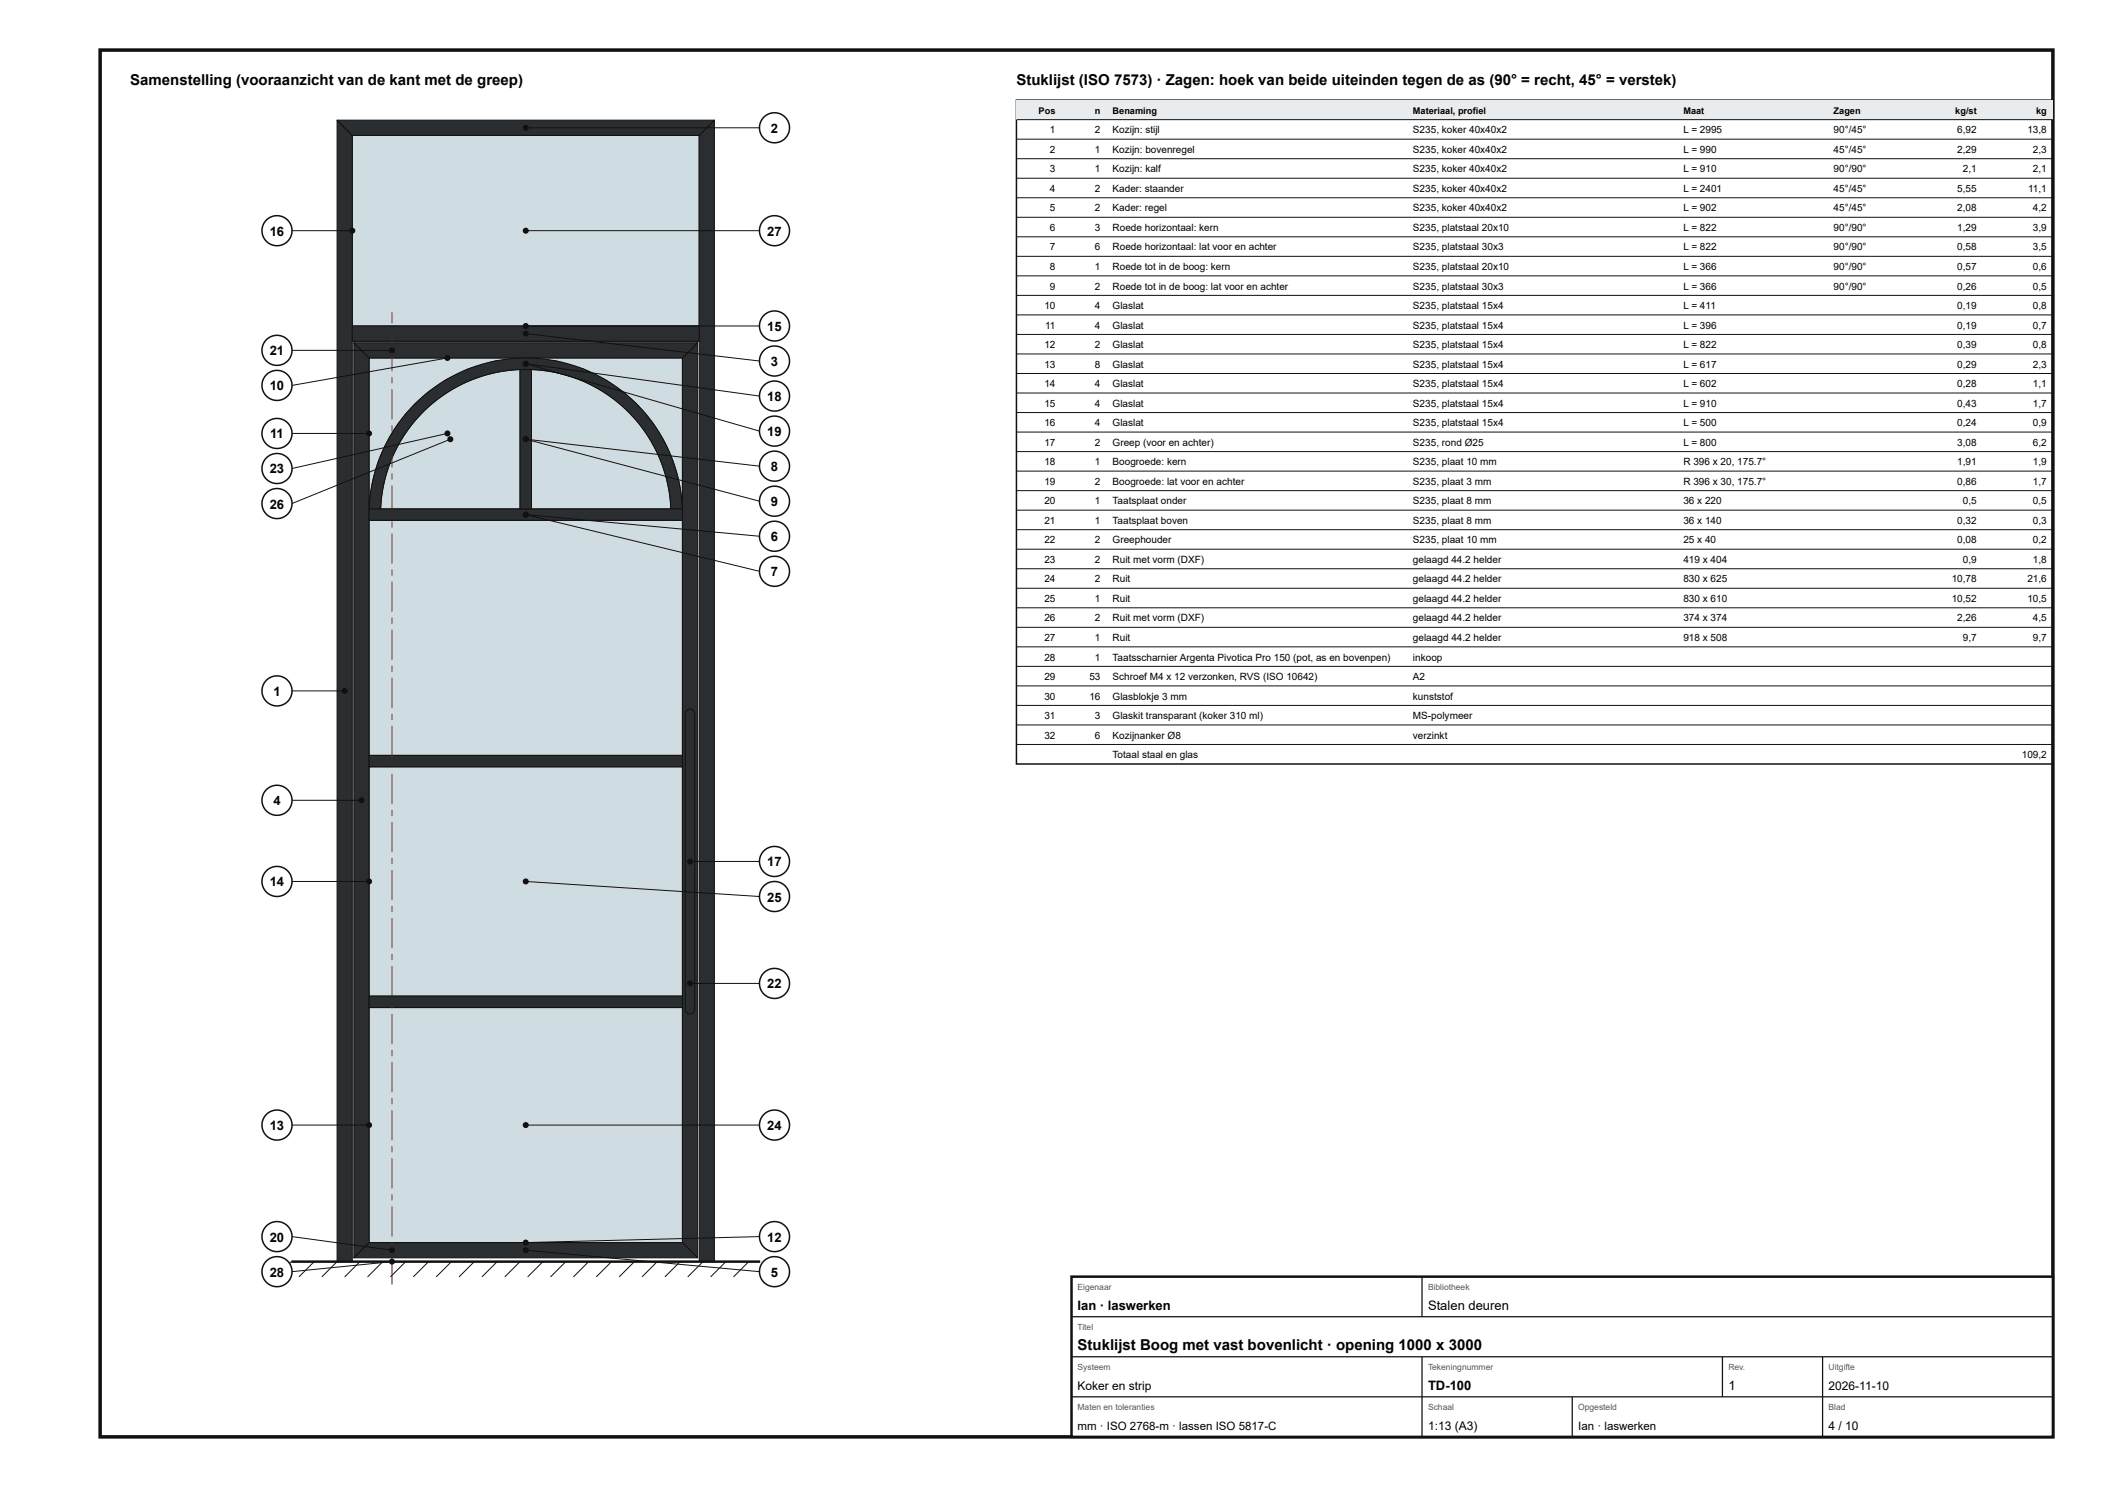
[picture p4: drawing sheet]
<svg xmlns="http://www.w3.org/2000/svg" width="420mm" height="297mm" viewBox="0 0 420 297" stroke-linecap="round" stroke-linejoin="round" font-family="sans-serif">
<path d="M20 10h390v277h-390z" fill="none" stroke="#111" stroke-width=".7" stroke-linecap="butt"/>
<path d="M73.7 71.5h31.3l-6.1 .6a31.3 31.3 0 0 0-23.6 20.8l-1.1 4.2-.5 4.5z" fill="#cfdde3"/>
<path d="M73.7 71.5h31.3l-6.1 .6a31.3 31.3 0 0 0-23.6 20.8l-1.1 4.2-.5 4.5z" fill="none" stroke="#111" stroke-width=".2"/>
<path d="M105 71.5h31.3v30.1l-.5-4.1a31.2 31.2 0 0 0-2.8-8.7 31.2 31.2 0 0 0-21.9-16.7z" fill="#cfdde3"/>
<path d="M105 71.5h31.3v30.1l-.5-4.1a31.2 31.2 0 0 0-2.8-8.7 31.2 31.2 0 0 0-21.9-16.7z" fill="none" stroke="#111" stroke-width=".2"/>
<path d="M73.7 201.2h62.6v47h-62.6z" fill="#cfdde3"/>
<path d="M73.7 201.2h62.6v47h-62.6z" fill="none" stroke="#111" stroke-width=".2"/>
<path d="M73.7 153.2h62.6v45.8h-62.6z" fill="#cfdde3"/>
<path d="M73.7 153.2h62.6v45.8h-62.6z" fill="none" stroke="#111" stroke-width=".2"/>
<path d="M73.7 103.9h62.6v47h-62.6z" fill="#cfdde3"/>
<path d="M73.7 103.9h62.6v47h-62.6z" fill="none" stroke="#111" stroke-width=".2"/>
<path d="M84.5 82.3a28.9 28.9 0 0 1 19.4-8.5v27.8h-27.9a29 29 0 0 1 8.5-19.3z" fill="#cfdde3"/>
<path d="M84.5 82.3a28.9 28.9 0 0 1 19.4-8.5v27.8h-27.9a29 29 0 0 1 8.5-19.3z" fill="none" stroke="#111" stroke-width=".2"/>
<path d="M106.1 73.8a29 29 0 0 1 27.9 27.8h-27.9z" fill="#cfdde3"/>
<path d="M106.1 73.8a29 29 0 0 1 27.9 27.8h-27.9z" fill="none" stroke="#111" stroke-width=".2"/>
<path d="M70.4 27.1h69.2v38h-69.2z" fill="#cfdde3"/>
<path d="M70.4 27.1h69.2v38h-69.2z" fill="none" stroke="#111" stroke-width=".2"/>
<path d="M67.3 24l3.1 3.1v224.9h-3.1z" fill="#2b2e31"/>
<path d="M67.3 24l3.1 3.1v224.9h-3.1z" fill="none" stroke="#111" stroke-width=".2"/>
<path d="M142.7 24v228h-3.1v-224.9z" fill="#2b2e31"/>
<path d="M142.7 24v228h-3.1v-224.9z" fill="none" stroke="#111" stroke-width=".2"/>
<path d="M67.3 24h75.4l-3.1 3.1h-69.2z" fill="#2b2e31"/>
<path d="M67.3 24h75.4l-3.1 3.1h-69.2z" fill="none" stroke="#111" stroke-width=".2"/>
<path d="M70.4 65.1h69.2v3.1h-69.2z" fill="#2b2e31"/>
<path d="M70.4 65.1h69.2v3.1h-69.2z" fill="none" stroke="#111" stroke-width=".2"/>
<path d="M70.7 68.5l3 3v176.7l-3 3z" fill="#2b2e31"/>
<path d="M70.7 68.5l3 3v176.7l-3 3z" fill="none" stroke="#111" stroke-width=".2"/>
<path d="M136.3 71.5l3-3v182.7l-3-3z" fill="#2b2e31"/>
<path d="M136.3 71.5l3-3v182.7l-3-3z" fill="none" stroke="#111" stroke-width=".2"/>
<path d="M73.7 248.2h62.6l3 3h-68.6z" fill="#2b2e31"/>
<path d="M73.7 248.2h62.6l3 3h-68.6z" fill="none" stroke="#111" stroke-width=".2"/>
<path d="M70.7 68.5h68.6l-3 3h-62.6z" fill="#2b2e31"/>
<path d="M70.7 68.5h68.6l-3 3h-62.6z" fill="none" stroke="#111" stroke-width=".2"/>
<path d="M82.5 81a31.3 31.3 0 0 1 33.7-7.4 31.3 31.3 0 0 1 20.1 28l-2.3 .1a29 29 0 0 0-29-27.9 29 29 0 0 0-29 27.9l-2.3-.1a31.3 31.3 0 0 1 8.8-20.6z" fill="#2b2e31"/>
<path d="M82.5 81a31.3 31.3 0 0 1 33.7-7.4 31.3 31.3 0 0 1 20.1 28l-2.3 .1a29 29 0 0 0-29-27.9 29 29 0 0 0-29 27.9l-2.3-.1a31.3 31.3 0 0 1 8.8-20.6z" fill="none" stroke="#111" stroke-width=".2"/>
<path d="M73.7 101.6h62.6v2.3h-62.6z" fill="#2b2e31"/>
<path d="M73.7 101.6h62.6v2.3h-62.6z" fill="none" stroke="#111" stroke-width=".2"/>
<path d="M73.7 199h62.6v2.2h-62.6z" fill="#2b2e31"/>
<path d="M73.7 199h62.6v2.2h-62.6z" fill="none" stroke="#111" stroke-width=".2"/>
<path d="M73.7 150.9h62.6v2.3h-62.6z" fill="#2b2e31"/>
<path d="M73.7 150.9h62.6v2.3h-62.6z" fill="none" stroke="#111" stroke-width=".2"/>
<path d="M103.9 73.8h2.2v27.8h-2.2z" fill="#2b2e31"/>
<path d="M103.9 73.8h2.2v27.8h-2.2z" fill="none" stroke="#111" stroke-width=".2"/>
<path d="M78.2 250.6h.2v6h-.2zM78.2 248.2h.2v1.2h-.2zM78.2 241h.2v6h-.2zM78.2 238.6h.2v1.2h-.2zM78.2 231.4h.2v6h-.2zM78.2 229h.2v1.2h-.2zM78.2 221.8h.2v6h-.2zM78.2 219.4h.2v1.2h-.2zM78.2 212.2h.2v6h-.2zM78.2 209.8h.2v1.2h-.2zM78.2 202.6h.2v6h-.2zM78.2 200.2h.2v1.2h-.2zM78.2 193h.2v6h-.2zM78.2 190.6h.2v1.2h-.2zM78.2 183.4h.2v6h-.2zM78.2 181h.2v1.2h-.2zM78.2 173.8h.2v6h-.2zM78.2 171.4h.2v1.2h-.2zM78.2 164.2h.2v6h-.2zM78.2 161.8h.2v1.2h-.2zM78.2 154.6h.2v6h-.2zM78.2 152.2h.2v1.2h-.2zM78.2 145h.2v6h-.2zM78.2 142.6h.2v1.2h-.2zM78.2 135.4h.2v6h-.2zM78.2 133h.2v1.2h-.2zM78.2 125.8h.2v6h-.2zM78.2 123.4h.2v1.2h-.2zM78.2 116.2h.2v6h-.2zM78.2 113.8h.2v1.2h-.2zM78.2 106.6h.2v6h-.2zM78.2 104.2h.2v1.2h-.2zM78.2 97h.2v6h-.2zM78.2 94.6h.2v1.2h-.2zM78.2 87.4h.2v6h-.2zM78.2 85h.2v1.2h-.2zM78.2 77.8h.2v6h-.2zM78.2 75.4h.2v1.2h-.2zM78.2 68.2h.2v6h-.2zM78.2 65.8h.2v1.2h-.2zM78.2 62.4h.2v2.2h-.2z" fill="#b00"/>
<path d="M137.1 141.9a.96 .96 0 0 1 1.1-.2 .96 .96 0 0 1 .6 .8v59.1a.95 .95 0 0 1-1 .9 .95 .95 0 0 1-.9-.9v-59.1z" fill="#2b2e31"/>
<g fill="none" stroke="#111" stroke-width=".2">
<path d="M137.1 141.9a.96 .96 0 0 1 1.1-.2 .96 .96 0 0 1 .6 .8v59.1a.95 .95 0 0 1-1 .9 .95 .95 0 0 1-.9-.9v-59.1zM58.2 252l-3.1 3M62.7 252l-3 3M67.3 252l-3 3M71.9 252l-3.1 3M76.4 252l-3 3M81 252l-3 3M85.6 252l-3.1 3M90.2 252l-3.1 3M94.7 252l-3 3M99.3 252l-3.1 3M103.9 252l-3.1 3"/>
<path d="M108.4 252l-3 3M113 252l-3.1 3M117.6 252l-3.1 3M122.1 252l-3 3M126.7 252l-3.1 3M131.3 252l-3.1 3M135.8 252l-3 3M140.4 252l-3.1 3M145 252l-3.1 3M149.5 252l-3 3"/>
</g>
<path d="M58.2 252h93.6" fill="none" stroke="#111" stroke-width=".5"/>
<circle cx="70.4" cy="46.1" r=".6" fill="#111"/>
<path d="M58.3 46.1h12.1" fill="none" stroke="#111" stroke-width=".2"/>
<circle cx="55.3" cy="46.1" r="3" fill="#fff"/>
<circle cx="55.3" cy="46.1" r="3" fill="none" stroke="#111" stroke-width=".3"/>
<circle cx="78.3" cy="70" r=".6" fill="#111"/>
<path d="M58.3 70h20" fill="none" stroke="#111" stroke-width=".2"/>
<circle cx="55.3" cy="70" r="3" fill="#fff"/>
<circle cx="55.3" cy="70" r="3" fill="none" stroke="#111" stroke-width=".3"/>
<circle cx="89.4" cy="71.5" r=".6" fill="#111"/>
<path d="M89.4 71.5l-31.1 5.5" fill="none" stroke="#111" stroke-width=".2"/>
<circle cx="55.3" cy="77" r="3" fill="#fff"/>
<circle cx="55.3" cy="77" r="3" fill="none" stroke="#111" stroke-width=".3"/>
<circle cx="73.7" cy="86.6" r=".6" fill="#111"/>
<path d="M58.3 86.6h15.4" fill="none" stroke="#111" stroke-width=".2"/>
<circle cx="55.3" cy="86.6" r="3" fill="#fff"/>
<circle cx="55.3" cy="86.6" r="3" fill="none" stroke="#111" stroke-width=".3"/>
<circle cx="89.4" cy="86.6" r=".6" fill="#111"/>
<path d="M89.4 86.6l-31.1 7" fill="none" stroke="#111" stroke-width=".2"/>
<circle cx="55.3" cy="93.6" r="3" fill="#fff"/>
<circle cx="55.3" cy="93.6" r="3" fill="none" stroke="#111" stroke-width=".3"/>
<circle cx="89.9" cy="87.7" r=".6" fill="#111"/>
<path d="M89.9 87.7l-31.6 12.9" fill="none" stroke="#111" stroke-width=".2"/>
<circle cx="55.3" cy="100.6" r="3" fill="#fff"/>
<circle cx="55.3" cy="100.6" r="3" fill="none" stroke="#111" stroke-width=".3"/>
<circle cx="68.8" cy="138" r=".6" fill="#111"/>
<path d="M58.3 138h10.5" fill="none" stroke="#111" stroke-width=".2"/>
<circle cx="55.3" cy="138" r="3" fill="#fff"/>
<circle cx="55.3" cy="138" r="3" fill="none" stroke="#111" stroke-width=".3"/>
<circle cx="72.2" cy="159.8" r=".6" fill="#111"/>
<path d="M58.3 159.8h13.9" fill="none" stroke="#111" stroke-width=".2"/>
<circle cx="55.3" cy="159.8" r="3" fill="#fff"/>
<circle cx="55.3" cy="159.8" r="3" fill="none" stroke="#111" stroke-width=".3"/>
<circle cx="73.7" cy="176.1" r=".6" fill="#111"/>
<path d="M58.3 176.1h15.4" fill="none" stroke="#111" stroke-width=".2"/>
<circle cx="55.3" cy="176.1" r="3" fill="#fff"/>
<circle cx="55.3" cy="176.1" r="3" fill="none" stroke="#111" stroke-width=".3"/>
<circle cx="73.7" cy="224.7" r=".6" fill="#111"/>
<path d="M58.3 224.7h15.4" fill="none" stroke="#111" stroke-width=".2"/>
<circle cx="55.3" cy="224.7" r="3" fill="#fff"/>
<circle cx="55.3" cy="224.7" r="3" fill="none" stroke="#111" stroke-width=".3"/>
<circle cx="78.3" cy="249.7" r=".6" fill="#111"/>
<path d="M58.3 247l20 2.7" fill="none" stroke="#111" stroke-width=".2"/>
<circle cx="55.3" cy="247" r="3" fill="#fff"/>
<circle cx="55.3" cy="247" r="3" fill="none" stroke="#111" stroke-width=".3"/>
<circle cx="78.3" cy="252" r=".6" fill="#111"/>
<path d="M78.3 252l-20 2" fill="none" stroke="#111" stroke-width=".2"/>
<circle cx="55.3" cy="254" r="3" fill="#fff"/>
<circle cx="55.3" cy="254" r="3" fill="none" stroke="#111" stroke-width=".3"/>
<circle cx="105" cy="25.5" r=".6" fill="#111"/>
<path d="M105 25.5h46.7" fill="none" stroke="#111" stroke-width=".2"/>
<circle cx="154.7" cy="25.5" r="3" fill="#fff"/>
<circle cx="154.7" cy="25.5" r="3" fill="none" stroke="#111" stroke-width=".3"/>
<circle cx="105" cy="46.1" r=".6" fill="#111"/>
<path d="M105 46.1h46.7" fill="none" stroke="#111" stroke-width=".2"/>
<circle cx="154.7" cy="46.1" r="3" fill="#fff"/>
<circle cx="154.7" cy="46.1" r="3" fill="none" stroke="#111" stroke-width=".3"/>
<circle cx="105" cy="65.1" r=".6" fill="#111"/>
<path d="M105 65.1h46.7" fill="none" stroke="#111" stroke-width=".2"/>
<circle cx="154.7" cy="65.1" r="3" fill="#fff"/>
<circle cx="154.7" cy="65.1" r="3" fill="none" stroke="#111" stroke-width=".3"/>
<circle cx="105" cy="66.6" r=".6" fill="#111"/>
<path d="M105 66.6l46.7 5.5" fill="none" stroke="#111" stroke-width=".2"/>
<circle cx="154.7" cy="72.1" r="3" fill="#fff"/>
<circle cx="154.7" cy="72.1" r="3" fill="none" stroke="#111" stroke-width=".3"/>
<circle cx="105" cy="72.6" r=".6" fill="#111"/>
<path d="M105 72.6l46.7 6.5" fill="none" stroke="#111" stroke-width=".2"/>
<circle cx="154.7" cy="79.1" r="3" fill="#fff"/>
<circle cx="154.7" cy="79.1" r="3" fill="none" stroke="#111" stroke-width=".3"/>
<circle cx="105" cy="72.6" r=".6" fill="#111"/>
<path d="M105 72.6l46.7 13.5" fill="none" stroke="#111" stroke-width=".2"/>
<circle cx="154.7" cy="86.1" r="3" fill="#fff"/>
<circle cx="154.7" cy="86.1" r="3" fill="none" stroke="#111" stroke-width=".3"/>
<circle cx="105" cy="87.7" r=".6" fill="#111"/>
<path d="M105 87.7l46.7 5.4" fill="none" stroke="#111" stroke-width=".2"/>
<circle cx="154.7" cy="93.1" r="3" fill="#fff"/>
<circle cx="154.7" cy="93.1" r="3" fill="none" stroke="#111" stroke-width=".3"/>
<circle cx="105" cy="87.7" r=".6" fill="#111"/>
<path d="M105 87.7l46.7 12.4" fill="none" stroke="#111" stroke-width=".2"/>
<circle cx="154.7" cy="100.1" r="3" fill="#fff"/>
<circle cx="154.7" cy="100.1" r="3" fill="none" stroke="#111" stroke-width=".3"/>
<circle cx="105" cy="102.8" r=".6" fill="#111"/>
<path d="M105 102.8l46.7 4.3" fill="none" stroke="#111" stroke-width=".2"/>
<circle cx="154.7" cy="107.1" r="3" fill="#fff"/>
<circle cx="154.7" cy="107.1" r="3" fill="none" stroke="#111" stroke-width=".3"/>
<circle cx="105" cy="102.8" r=".6" fill="#111"/>
<path d="M105 102.8l46.7 11.3" fill="none" stroke="#111" stroke-width=".2"/>
<circle cx="154.7" cy="114.1" r="3" fill="#fff"/>
<circle cx="154.7" cy="114.1" r="3" fill="none" stroke="#111" stroke-width=".3"/>
<circle cx="137.8" cy="172.1" r=".6" fill="#111"/>
<path d="M137.8 172.1h13.9" fill="none" stroke="#111" stroke-width=".2"/>
<circle cx="154.7" cy="172.1" r="3" fill="#fff"/>
<circle cx="154.7" cy="172.1" r="3" fill="none" stroke="#111" stroke-width=".3"/>
<circle cx="105" cy="176.1" r=".6" fill="#111"/>
<path d="M105 176.1l46.7 3" fill="none" stroke="#111" stroke-width=".2"/>
<circle cx="154.7" cy="179.1" r="3" fill="#fff"/>
<circle cx="154.7" cy="179.1" r="3" fill="none" stroke="#111" stroke-width=".3"/>
<circle cx="137.8" cy="196.4" r=".6" fill="#111"/>
<path d="M137.8 196.4h13.9" fill="none" stroke="#111" stroke-width=".2"/>
<circle cx="154.7" cy="196.4" r="3" fill="#fff"/>
<circle cx="154.7" cy="196.4" r="3" fill="none" stroke="#111" stroke-width=".3"/>
<circle cx="105" cy="224.7" r=".6" fill="#111"/>
<path d="M105 224.7h46.7" fill="none" stroke="#111" stroke-width=".2"/>
<circle cx="154.7" cy="224.7" r="3" fill="#fff"/>
<circle cx="154.7" cy="224.7" r="3" fill="none" stroke="#111" stroke-width=".3"/>
<circle cx="105" cy="248.2" r=".6" fill="#111"/>
<path d="M151.7 247l-46.7 1.2" fill="none" stroke="#111" stroke-width=".2"/>
<circle cx="154.7" cy="247" r="3" fill="#fff"/>
<circle cx="154.7" cy="247" r="3" fill="none" stroke="#111" stroke-width=".3"/>
<circle cx="105" cy="249.7" r=".6" fill="#111"/>
<path d="M105 249.7l46.7 4.3" fill="none" stroke="#111" stroke-width=".2"/>
<circle cx="154.7" cy="254" r="3" fill="#fff"/>
<g fill="none" stroke="#111" stroke-width=".3">
<path d="M203 20h207v132.6h-207z"/>
<circle cx="154.7" cy="254" r="3"/>
</g>
<path d="M203 20h207v3.9h-207z" fill="#e9ecee"/>
<g fill="none" stroke="#111" stroke-width=".2">
<path d="M203 23.9h207M203 27.8h207M203 31.7h207M203 35.6h207M203 39.5h207M203 43.4h207M203 47.3h207M203 51.2h207M203 55.1h207M203 59h207M203 62.9h207M203 66.8h207"/>
<path d="M203 70.7h207M203 74.6h207M203 78.5h207M203 82.4h207M203 86.3h207M203 90.2h207M203 94.1h207M203 98h207M203 101.9h207M203 105.8h207M203 109.7h207M203 113.6h207"/>
<path d="M203 117.5h207M203 121.4h207M203 125.3h207M203 129.2h207M203 133.1h207M203 137h207M203 140.9h207M203 144.8h207M203 148.7h207"/>
</g>
<path d="M214 255h196v32h-196z" fill="#fff"/>
<path d="M214 255h196v32h-196z" fill="none" stroke="#111" stroke-width=".5"/>
<path d="M284 255v8M214 263h196M214 271h196M214 279h196M284 271v16M314 279v8M344 271v8M364 271v16" fill="none" stroke="#111" stroke-width=".25"/>
<g font-size="3">
<text x="26" y="17">Samenstelling (vooraanzicht van de kant met de greep)</text>
<text x="203" y="17">Stuklijst (ISO 7573) · Zagen: hoek van beide uiteinden tegen de as (90° = recht, 45° = verstek)</text>
<text x="215.2" y="269.6">Stuklijst Boog met vast bovenlicht · opening 1000 x 3000</text>
</g>
<g font-size="2.6">
<text x="154" y="26.5">2</text>
<text x="53.9" y="47.1">16</text>
<text x="153.2" y="47.1">27</text>
<text x="53.9" y="71">21</text>
<text x="153.2" y="66.1">15</text>
<text x="53.9" y="78">10</text>
<text x="154" y="73.1">3</text>
<text x="153.2" y="80.1">18</text>
<text x="53.9" y="87.6">11</text>
<text x="153.2" y="87.1">19</text>
<text x="53.9" y="94.6">23</text>
<text x="154" y="94.1">8</text>
<text x="53.9" y="101.6">26</text>
<text x="154" y="101.1">9</text>
<text x="154" y="108.1">6</text>
<text x="154" y="115.1">7</text>
<text x="54.6" y="139">1</text>
<text x="54.6" y="160.8">4</text>
<text x="153.2" y="173.1">17</text>
<text x="53.9" y="177.1">14</text>
<text x="153.2" y="180.1">25</text>
<text x="153.2" y="197.4">22</text>
<text x="53.9" y="225.7">13</text>
<text x="153.2" y="225.7">24</text>
<text x="53.9" y="248">20</text>
<text x="153.2" y="248">12</text>
<text x="53.9" y="255">28</text>
<text x="154" y="255">5</text>
<text x="215.2" y="261.6">Ian · laswerken</text>
<text x="285.2" y="261.6">Stalen deuren</text>
<text x="285.2" y="277.6">TD-100</text>
<text x="345.2" y="277.6">1</text>
</g>
<g font-size="2.4">
<text x="215.2" y="277.6">Koker en strip</text>
<text x="365.2" y="277.6">2026-11-10</text>
<text x="285.2" y="285.6">1:13 (A3)</text>
<text x="365.2" y="285.6">4 / 10</text>
</g>
<g font-size="2.3">
<text x="215.2" y="285.6">mm · ISO 2768-m · lassen ISO 5817-C</text>
<text x="315.2" y="285.6">Ian · laswerken</text>
</g>
<g font-size="2">
<text x="209.7" y="26.6">1</text>
<text x="218.7" y="26.6">2</text>
<text x="222.2" y="26.6">Kozijn: stijl</text>
<text x="282.2" y="26.6">S235, koker 40x40x2</text>
<text x="336.2" y="26.6">L = 2995</text>
<text x="366.2" y="26.6">90°/45°</text>
<text x="390.9" y="26.6">6,92</text>
<text x="404.9" y="26.6">13,8</text>
<text x="209.7" y="30.5">2</text>
<text x="209.7" y="34.4">3</text>
<text x="218.7" y="30.5">1</text>
<text x="218.7" y="34.4">1</text>
<text x="222.2" y="30.5">Kozijn: bovenregel</text>
<text x="222.2" y="34.4">Kozijn: kalf</text>
<text x="282.2" y="30.5">S235, koker 40x40x2</text>
<text x="282.2" y="34.4">S235, koker 40x40x2</text>
<text x="336.2" y="30.5">L = 990</text>
<text x="336.2" y="34.4">L = 910</text>
<text x="366.2" y="30.5">45°/45°</text>
<text x="366.2" y="34.4">90°/90°</text>
<text x="390.9" y="30.5">2,29</text>
<text x="392" y="34.4">2,1</text>
<text x="406" y="30.5">2,3</text>
<text x="406" y="34.4">2,1</text>
<text x="209.7" y="38.3">4</text>
<text x="218.7" y="38.3">2</text>
<text x="222.2" y="38.3">Kader: staander</text>
<text x="282.2" y="38.3">S235, koker 40x40x2</text>
<text x="336.2" y="38.3">L = 2401</text>
<text x="366.2" y="38.3">45°/45°</text>
<text x="390.9" y="38.3">5,55</text>
<text x="405.1" y="38.3">11,1</text>
<text x="209.7" y="42.2">5</text>
<text x="209.7" y="46.1">6</text>
<text x="218.7" y="42.2">2</text>
<text x="218.7" y="46.1">3</text>
<text x="222.2" y="42.2">Kader: regel</text>
<text x="222.2" y="46.1">Roede horizontaal: kern</text>
<text x="282.2" y="42.2">S235, koker 40x40x2</text>
<text x="282.2" y="46.1">S235, platstaal 20x10</text>
<text x="336.2" y="42.2">L = 902</text>
<text x="336.2" y="46.1">L = 822</text>
<text x="366.2" y="42.2">45°/45°</text>
<text x="366.2" y="46.1">90°/90°</text>
<text x="390.9" y="42.2">2,08</text>
<text x="390.9" y="46.1">1,29</text>
<text x="406" y="42.2">4,2</text>
<text x="406" y="46.1">3,9</text>
<text x="209.7" y="50">7</text>
<text x="209.7" y="53.9">8</text>
<text x="218.7" y="50">6</text>
<text x="218.7" y="53.9">1</text>
<text x="222.2" y="50">Roede horizontaal: lat voor en achter</text>
<text x="222.2" y="53.9">Roede tot in de boog: kern</text>
<text x="282.2" y="50">S235, platstaal 30x3</text>
<text x="282.2" y="53.9">S235, platstaal 20x10</text>
<text x="336.2" y="50">L = 822</text>
<text x="336.2" y="53.9">L = 366</text>
<text x="366.2" y="50">90°/90°</text>
<text x="366.2" y="53.9">90°/90°</text>
<text x="390.9" y="50">0,58</text>
<text x="390.9" y="53.9">0,57</text>
<text x="406" y="50">3,5</text>
<text x="406" y="53.9">0,6</text>
<text x="209.7" y="57.8">9</text>
<text x="218.7" y="57.8">2</text>
<text x="222.2" y="57.8">Roede tot in de boog: lat voor en achter</text>
<text x="282.2" y="57.8">S235, platstaal 30x3</text>
<text x="336.2" y="57.8">L = 366</text>
<text x="366.2" y="57.8">90°/90°</text>
<text x="390.9" y="57.8">0,26</text>
<text x="406" y="57.8">0,5</text>
<text x="208.6" y="61.7">10</text>
<text x="208.7" y="65.6">11</text>
<text x="218.7" y="61.7">4</text>
<text x="218.7" y="65.6">4</text>
<text x="222.2" y="61.7">Glaslat</text>
<text x="222.2" y="65.6">Glaslat</text>
<text x="282.2" y="61.7">S235, platstaal 15x4</text>
<text x="282.2" y="65.6">S235, platstaal 15x4</text>
<text x="336.2" y="61.7">L = 411</text>
<text x="336.2" y="65.6">L = 396</text>
<text x="390.9" y="61.7">0,19</text>
<text x="390.9" y="65.6">0,19</text>
<text x="406" y="61.7">0,8</text>
<text x="406" y="65.6">0,7</text>
<text x="208.6" y="69.5">12</text>
<text x="218.7" y="69.5">2</text>
<text x="222.2" y="69.5">Glaslat</text>
<text x="282.2" y="69.5">S235, platstaal 15x4</text>
<text x="336.2" y="69.5">L = 822</text>
<text x="390.9" y="69.5">0,39</text>
<text x="406" y="69.5">0,8</text>
<text x="208.6" y="73.4">13</text>
<text x="208.6" y="77.3">14</text>
<text x="218.7" y="73.4">8</text>
<text x="218.7" y="77.3">4</text>
<text x="222.2" y="73.4">Glaslat</text>
<text x="222.2" y="77.3">Glaslat</text>
<text x="282.2" y="73.4">S235, platstaal 15x4</text>
<text x="282.2" y="77.3">S235, platstaal 15x4</text>
<text x="336.2" y="73.4">L = 617</text>
<text x="336.2" y="77.3">L = 602</text>
<text x="390.9" y="73.4">0,29</text>
<text x="390.9" y="77.3">0,28</text>
<text x="406" y="73.4">2,3</text>
<text x="406" y="77.3">1,1</text>
<text x="208.6" y="81.2">15</text>
<text x="218.7" y="81.2">4</text>
<text x="222.2" y="81.2">Glaslat</text>
<text x="282.2" y="81.2">S235, platstaal 15x4</text>
<text x="336.2" y="81.2">L = 910</text>
<text x="390.9" y="81.2">0,43</text>
<text x="406" y="81.2">1,7</text>
<text x="208.6" y="85.1">16</text>
<text x="208.6" y="89">17</text>
<text x="218.7" y="85.1">4</text>
<text x="218.7" y="89">2</text>
<text x="222.2" y="85.1">Glaslat</text>
<text x="222.2" y="89">Greep (voor en achter)</text>
<text x="282.2" y="85.1">S235, platstaal 15x4</text>
<text x="282.2" y="89">S235, rond Ø25</text>
<text x="336.2" y="85.1">L = 500</text>
<text x="336.2" y="89">L = 800</text>
<text x="390.9" y="85.1">0,24</text>
<text x="390.9" y="89">3,08</text>
<text x="406" y="85.1">0,9</text>
<text x="406" y="89">6,2</text>
<text x="208.6" y="92.9">18</text>
<text x="218.7" y="92.9">1</text>
<text x="222.2" y="92.9">Boogroede: kern</text>
<text x="282.2" y="92.9">S235, plaat 10 mm</text>
<text x="336.2" y="92.9">R 396 x 20, 175.7°</text>
<text x="390.9" y="92.9">1,91</text>
<text x="406" y="92.9">1,9</text>
<text x="208.6" y="96.8">19</text>
<text x="208.6" y="100.7">20</text>
<text x="218.7" y="96.8">2</text>
<text x="218.7" y="100.7">1</text>
<text x="222.2" y="96.8">Boogroede: lat voor en achter</text>
<text x="222.2" y="100.7">Taatsplaat onder</text>
<text x="282.2" y="96.8">S235, plaat 3 mm</text>
<text x="282.2" y="100.7">S235, plaat 8 mm</text>
<text x="336.2" y="96.8">R 396 x 30, 175.7°</text>
<text x="336.2" y="100.7">36 x 220</text>
<text x="390.9" y="96.8">0,86</text>
<text x="392" y="100.7">0,5</text>
<text x="406" y="96.8">1,7</text>
<text x="406" y="100.7">0,5</text>
<text x="208.6" y="104.6">21</text>
<text x="218.7" y="104.6">1</text>
<text x="222.2" y="104.6">Taatsplaat boven</text>
<text x="282.2" y="104.6">S235, plaat 8 mm</text>
<text x="336.2" y="104.6">36 x 140</text>
<text x="390.9" y="104.6">0,32</text>
<text x="406" y="104.6">0,3</text>
<text x="208.6" y="108.5">22</text>
<text x="208.6" y="112.4">23</text>
<text x="218.7" y="108.5">2</text>
<text x="218.7" y="112.4">2</text>
<text x="222.2" y="108.5">Greephouder</text>
<text x="222.2" y="112.4">Ruit met vorm (DXF)</text>
<text x="282.2" y="108.5">S235, plaat 10 mm</text>
<text x="282.2" y="112.4">gelaagd 44.2 helder</text>
<text x="336.2" y="108.5">25 x 40</text>
<text x="336.2" y="112.4">419 x 404</text>
<text x="390.9" y="108.5">0,08</text>
<text x="392" y="112.4">0,9</text>
<text x="406" y="108.5">0,2</text>
<text x="406" y="112.4">1,8</text>
<text x="208.6" y="116.3">24</text>
<text x="218.7" y="116.3">2</text>
<text x="222.2" y="116.3">Ruit</text>
<text x="282.2" y="116.3">gelaagd 44.2 helder</text>
<text x="336.2" y="116.3">830 x 625</text>
<text x="389.8" y="116.3">10,78</text>
<text x="404.9" y="116.3">21,6</text>
<text x="208.6" y="120.2">25</text>
<text x="208.6" y="124.1">26</text>
<text x="218.7" y="120.2">1</text>
<text x="218.7" y="124.1">2</text>
<text x="222.2" y="120.2">Ruit</text>
<text x="222.2" y="124.1">Ruit met vorm (DXF)</text>
<text x="282.2" y="120.2">gelaagd 44.2 helder</text>
<text x="282.2" y="124.1">gelaagd 44.2 helder</text>
<text x="336.2" y="120.2">830 x 610</text>
<text x="336.2" y="124.1">374 x 374</text>
<text x="389.8" y="120.2">10,52</text>
<text x="390.9" y="124.1">2,26</text>
<text x="404.9" y="120.2">10,5</text>
<text x="406" y="124.1">4,5</text>
<text x="208.6" y="128">27</text>
<text x="208.6" y="131.9">28</text>
<text x="218.7" y="128">1</text>
<text x="218.7" y="131.9">1</text>
<text x="222.2" y="128">Ruit</text>
<text x="222.2" y="131.9">Taatsscharnier Argenta Pivotica Pro 150 (pot, as en bovenpen)</text>
<text x="282.2" y="128">gelaagd 44.2 helder</text>
<text x="282.2" y="131.9">inkoop</text>
<text x="336.2" y="128">918 x 508</text>
<text x="392" y="128">9,7</text>
<text x="406" y="128">9,7</text>
<text x="208.6" y="135.8">29</text>
<text x="217.6" y="135.8">53</text>
<text x="222.2" y="135.8">Schroef M4 x 12 verzonken, RVS (ISO 10642)</text>
<text x="282.2" y="135.8">A2</text>
<text x="208.6" y="139.7">30</text>
<text x="208.6" y="143.6">31</text>
<text x="217.6" y="139.7">16</text>
<text x="218.7" y="143.6">3</text>
<text x="222.2" y="139.7">Glasblokje 3 mm</text>
<text x="222.2" y="143.6">Glaskit transparant (koker 310 ml)</text>
<text x="282.2" y="139.7">kunststof</text>
<text x="282.2" y="143.6">MS-polymeer</text>
<text x="208.6" y="147.5">32</text>
<text x="218.7" y="147.5">6</text>
<text x="222.2" y="147.5">Kozijnanker Ø8</text>
<text x="282.2" y="147.5">verzinkt</text>
<text x="222.2" y="151.4">Totaal staal en glas</text>
<text x="403.8" y="151.4">109,2</text>
</g>
<g font-size="1.8">
<text x="207.4" y="22.7">Pos</text>
<text x="218.7" y="22.7">n</text>
<text x="222.2" y="22.7">Benaming</text>
<text x="282.2" y="22.7">Materiaal, profiel</text>
<text x="336.2" y="22.7">Maat</text>
<text x="366.2" y="22.7">Zagen</text>
<text x="390.5" y="22.7">kg/st</text>
<text x="406.6" y="22.7">kg</text>
</g>
<g font-size="1.7" fill="#555">
<text x="215.2" y="257.6">Eigenaar</text>
<text x="285.2" y="257.6">Bibliotheek</text>
<text x="215.2" y="265.6">Titel</text>
<text x="215.2" y="273.6">Systeem</text>
<text x="285.2" y="273.6">Tekeningnummer</text>
<text x="345.2" y="273.6">Rev.</text>
<text x="365.2" y="273.6">Uitgifte</text>
<text x="215.2" y="281.6">Maten en toleranties</text>
<text x="285.2" y="281.6">Schaal</text>
<text x="315.2" y="281.6">Opgesteld</text>
<text x="365.2" y="281.6">Blad</text>
</g>
</svg>
